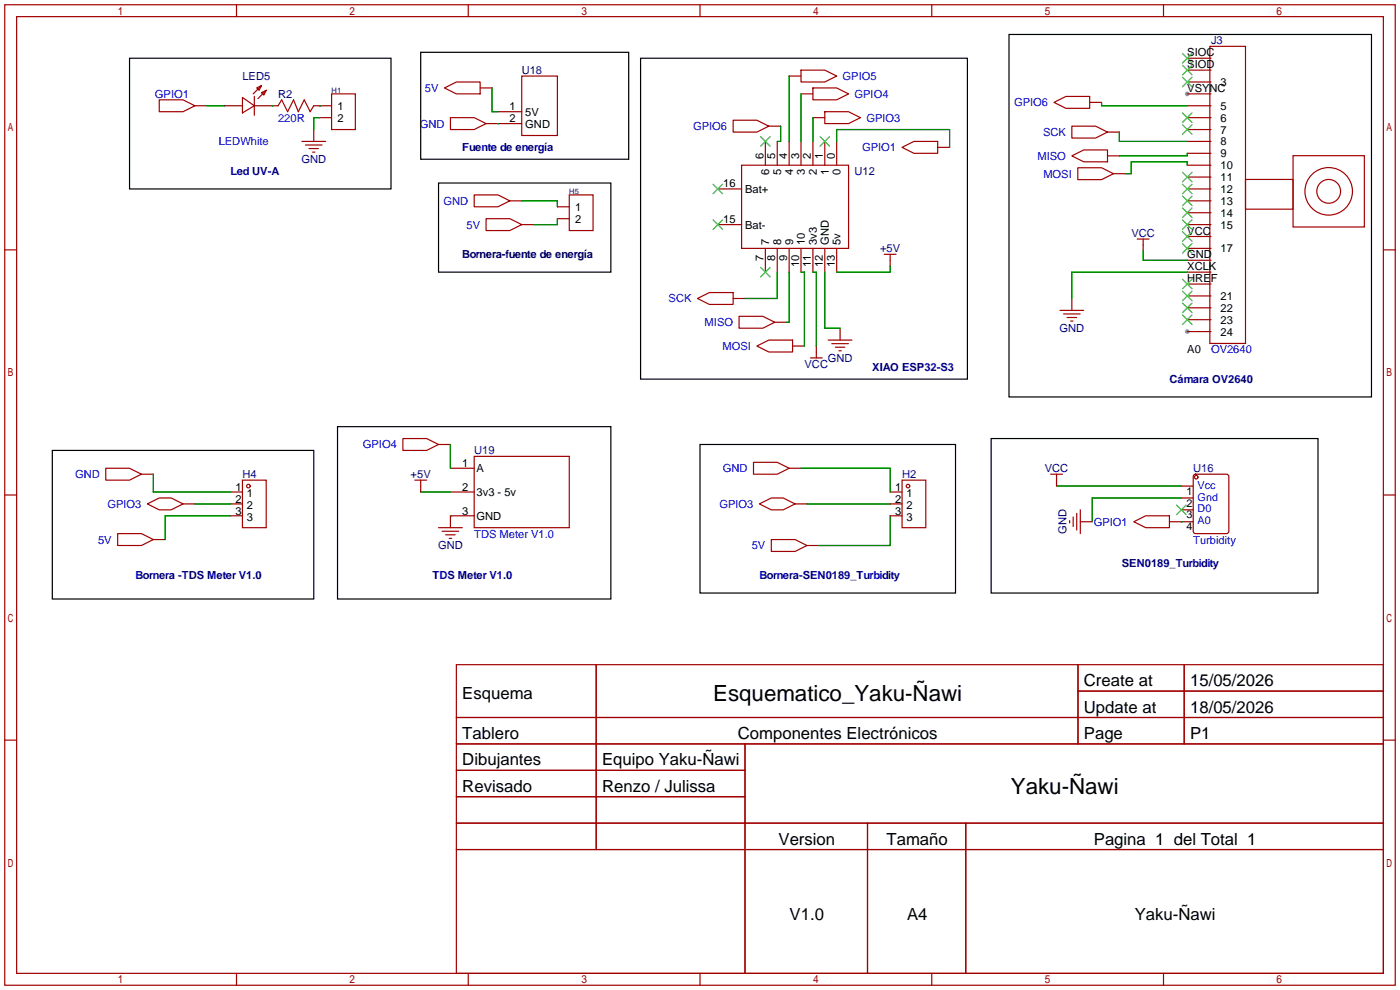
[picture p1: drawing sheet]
<svg xmlns="http://www.w3.org/2000/svg" width="299mm" height="212mm" viewBox="0 0 299 212" stroke-linecap="round" stroke-linejoin="round" font-family="sans-serif">
<g fill="#999">
<circle cx="253.7" cy="20.1" r=".51"/>
<circle cx="253.7" cy="70.9" r=".51"/>
</g>
<g fill="none" stroke="#a10000" stroke-width=".25">
<path d="M1 1h297.2v209.6h-297.2zM3.6 3.6h292.1v204.4h-292.1zM50.5 1v2.6M54.9 18.8l1-.5-.5 1zM55.9 19.8l1-.5-.5 1zM55.9 18.3l-1.8 1.8M56.9 19.3l-1.8 1.8M95 18.8l2.5-1.3h5.1v2.6h-5.1zM100.1 1v2.6M102.6 18.8h2.6M111.5 16.3h7.6v12.7h-7.6zM149.6 1v2.6"/>
<path d="M168.7 16.3h2.5M171.2 15h5.1l2.5 1.3-2.5 1.2h-5.1zM173.7 18.8h5.1l2.6 1.3-2.6 1.2h-5.1zM199.1 1v2.6M248.7 1v2.6M253.7 12.4h5.1M253.7 15h5.1M253.7 17.5h5.1M258.6 9.9h7.6v63.5h-7.6zM34 21.3h5.1l2.6 1.3-2.6 1.3h-5.1zM41.7 22.6h2.5M51.8 20.8l2.6 1.8-2.6 1.5z"/>
<path d="M54.4 20.6v4M58.2 22.6h1.2l.8-1.3 1.3 2.6 1.2-2.6 1.1 2.6 1.2-2.6 1.3 2.6 .8-1.3h3.8M64.5 30.2h5.1M65.3 31h3.5M66 31.8h2.1M66.8 32.5h.5M67.1 27.7v2.5M68.3 25.1h2.6M70.9 20.1h5v7.6h-5zM96.3 25.1h5l2.6 1.3-2.6 1.3h-5zM103.9 26.4h7.6M106.4 23.9h5.1"/>
<path d="M156.7 25.7h5.1l2.5 1.3-2.5 1.2h-5.1zM158.5 35.3h22.9v17.8h-22.9zM163.6 30.2v5.1M164.3 27h2.5M166.1 30.2v5.1M168.7 30.2v5.1M171.2 20.1h2.5M171.2 30.2v5.1M173.7 25.1h2.6M173.7 30.2v5.1M176.3 23.9h5.1l2.5 1.2-2.5 1.3h-5.1zM176.3 30.2v5.1"/>
<path d="M178.8 30.2v5.1M192.8 31.5l2.5-1.3h5.1v2.6h-5.1zM200.4 31.5h2.5M225.3 21.9l2.5-1.3h5.1v2.6h-5.1zM229.1 33.3l2.5-1.3h5.1v2.6h-5.1zM229.1 27h5.1l2.5 1.2-2.5 1.3h-5.1zM230.3 35.9h5.1l2.6 1.2-2.6 1.3h-5.1zM232.9 21.9h2.5M236.7 33.3h2.5M236.7 28.2h2.5M238 37.1h2.5M253.7 20.1h5.1"/>
<path d="M253.7 22.6h5.1M253.7 25.1h5.1M253.7 27.7h5.1M253.7 30.2h5.1M253.7 32.8h5.1M253.7 35.3h5.1M253.7 37.8h5.1M266.2 38.4h10.2v6.3h-10.2zM276.4 33.3h15.2v15.2h-15.2zM1 53.4h2.6M101.3 41.7h5.1l2.6 1.2-2.6 1.3h-5.1zM103.9 46.7h5.1l2.5 1.3-2.5 1.3h-5.1z"/>
<path d="M109 42.9h2.5M111.5 48h2.5M119.1 44.2h2.6M119.1 46.7h2.6M121.7 41.7h5v7.6h-5zM153.4 40.4h5.1M153.4 48h5.1M163.6 53.1v5.1M166.1 53.1v5.1M168.7 53.1v5.1M171.2 53.1v5.1M173.7 53.1v5.1"/>
<path d="M176.3 53.1v5.1M178.8 53.1v5.1M189 54.4h2.5M190.2 54.4v2.5M243 51.1h2.6M244.3 51.1v2.5M253.7 40.4h5.1M253.7 42.9h5.1M253.7 45.5h5.1M253.7 48h5.1M253.7 50.5h5.1M253.7 53.1h5.1"/>
<path d="M253.7 55.6h5.1M253.7 58.2h5.1M295.7 53.4h2.5M149.1 63.8l2.5-1.3h5.1v2.6h-5.1zM156.7 63.8h2.5M158 67.6h5l2.6 1.3-2.6 1.2h-5zM161.8 74l2.5-1.3h5.1v2.5h-5.1zM165.6 68.9h2.5M169.4 74h2.5M173.2 76.5h2.5M174.5 74v2.5M177 72.7h5.1"/>
<path d="M177.8 73.4h3.5M178.5 74.2h2.1M179.3 75h.5M179.5 70.1v2.6M226.5 66.3h5.1M227.3 67.1h3.6M228.1 67.9h2M228.8 68.6h.5M229.1 63.8v2.5M253.7 60.7h5.1M253.7 63.2h5.1M253.7 65.8h5.1"/>
<path d="M253.7 68.3h5.1M253.7 70.9h5.1M86.1 93.7h5.1l2.5 1.3-2.5 1.3h-5.1zM93.7 95h2.6M101.3 97.5h20.4v15.3h-20.4zM161 98.8h5.1l2.6 1.3-2.6 1.2h-5.1zM1 105.8h2.6M22.6 100.1h5.1l2.5 1.2-2.5 1.3h-5.1zM25.1 114h5.1l2.6 1.3-2.6 1.3h-5.1zM30.2 101.3h2.6M31.5 107.7l2.5-1.3h2.6l2.5 1.3-2.5 1.3h-2.6zM32.8 115.3h2.5"/>
<path d="M39.1 107.7h2.6M49.3 105.2h2.5M49.3 110.2h2.5M49.3 107.7h2.5M51.8 102.6h5.1v10.2h-5.1zM88.6 102.6h2.6M89.9 102.6v2.6M93.7 112.8h5.1M94.5 113.5h3.5M95.2 114.3h2.1M96 115.1h.5M96.3 100.1h5"/>
<path d="M96.3 105.2h5M101.3 110.2h-5v2.6M162.3 107.7l2.5-1.3h2.6l2.5 1.3-2.5 1.3h-2.6zM164.8 115.3h5.1l2.6 1.3-2.6 1.3h-5.1zM168.7 100.1h2.5M169.9 107.7h2.6M172.5 116.6h2.5M190.2 105.2h2.6M190.2 110.2h2.6M190.2 107.7h2.6M192.8 102.6h5.1v10.2h-5.1zM224.5 101.3h2.6"/>
<path d="M225.8 101.3v2.6M228.6 111.3v.5M229.4 110.5v2M230.1 109.7v3.6M230.9 111.5h2.5M230.9 109v5M242.3 111.5l2.6-1.3h5v2.6h-5zM249.9 111.5h2.6M295.7 105.8h2.5M1 158.2h2.6M97.5 142.1h198.2v65.9h-198.2zM97.5 153.3h198.2"/>
<path d="M97.5 159h198.2M127.4 142.1v39.5M159.2 159v49M230.4 142.1v16.9M230.4 147.7h65.3M253.1 142.1v16.9M295.7 158.2h2.5M97.5 164.6h61.7M97.5 175.9h198.2M97.5 170.3h61.7M185.4 175.9v32.1M206.4 175.9v32.1"/>
<path d="M97.5 181.6h198.2M50.5 208v2.6M100.1 208v2.6M149.6 208v2.6M199.1 208v2.6M248.7 208v2.6"/>
<circle cx="284" cy="40.9" r="2.54"/>
<circle cx="284" cy="40.9" r="5.1"/>
<circle cx="53.1" cy="103.9" r=".38"/>
<circle cx="194.1" cy="103.9" r=".38"/>
</g>
<g fill="none" stroke="#3c3" stroke-width=".25">
<path d="M252.7 11.4l2.1 2.1M252.7 14l2.1 2M252.7 16.5l2.1 2M254.8 11.4l-2.1 2.1M254.8 14l-2.1 2M254.8 16.5l-2.1 2M152.4 39.4l2 2M154.4 39.4l-2 2M162.6 29.2l2 2M164.6 29.2l-2 2M175.3 29.2l2 2M177.3 29.2l-2 2"/>
<path d="M252.7 24.1l2.1 2.1M252.7 26.7l2.1 2M252.7 36.8l2.1 2.1M252.7 39.4l2.1 2M254.8 24.1l-2.1 2.1M254.8 26.7l-2.1 2M254.8 36.8l-2.1 2.1M254.8 39.4l-2.1 2M152.4 47l2 2M154.4 47l-2 2M162.6 57.2l2 2M164.6 57.2l-2 2"/>
<path d="M252.7 41.9l2.1 2M252.7 44.4l2.1 2.1M252.7 47l2.1 2M252.7 49.5l2.1 2.1M252.7 52.1l2.1 2M252.7 59.7l2.1 2M254.8 41.9l-2.1 2M254.8 44.4l-2.1 2.1M254.8 47l-2.1 2M254.8 49.5l-2.1 2.1M254.8 52.1l-2.1 2M254.8 59.7l-2.1 2"/>
<path d="M252.7 62.2l2.1 2.1M252.7 64.8l2.1 2M252.7 67.3l2.1 2M254.8 62.2l-2.1 2.1M254.8 64.8l-2.1 2M254.8 67.3l-2.1 2M251.5 107.9l2 2.1M253.5 107.9l-2 2.1"/>
</g>
<g fill="none" stroke="#008700" stroke-width=".25">
<path d="M105.2 18.8v5.1h1.2M168.7 16.3v13.9M44.2 22.6h3.8M58.2 22.6h.1M68.3 22.6h.1M68.3 25.1h-1.2v2.6M106.4 26.4h.1M166.8 27v3.2h-.7M171.2 20.1v10.1M173.7 25.1v5.1M178.8 30.2v-2.5h24.1v3.8M235.4 21.9v.7h18.3"/>
<path d="M239.2 28.2v2h14.5M253.7 32.8v.5h-14.5M253.7 35.3v-.7h-11.9v2.5h-1.3M111.5 42.9h7.6v1.3M119.1 46.7v1.3h-5.1M166.1 58.2v5.6h-6.9M168.7 58.2v10.7h-.6M171.2 58.2h.7v15.8M173.7 58.2h.8v15.8M176.3 58.2v11.9h3.2M190.2 56.9v1.3h-11.4M244.3 53.6v2h9.4"/>
<path d="M253.7 58.2h-24.6v5.6M96.3 95v5.1M32.8 101.3v3.9h16.5M41.7 107.7h7.6M49.3 110.2h-14v5.1M89.9 105.2h6.4M96.3 110.2h.1M171.2 100.1h19v5.1M172.5 107.7h17.7M190.2 110.2v6.4h-15.2M225.8 103.9h26.7M252.5 111.5h.1"/>
<path d="M252.5 106.4h-19.1v5.1"/>
</g>
<path d="M27.7 12.4h55.9v28h-55.9zM89.9 11.2h44.5v22.8h-44.5zM136.9 12.4h69.9v68.6h-69.9zM215.6 7.4h77.5v77.4h-77.5zM93.7 39.1h36.9v19.1h-36.9zM11.2 96.3h55.9v31.7h-55.9zM72.1 91.2h58.5v36.8h-58.5zM149.6 95h54.6v31.7h-54.6zM211.8 93.7h69.9v33h-69.9z" fill="none" stroke="#000" stroke-width=".25"/>
<g fill="none" stroke="#870000" stroke-width=".25">
<path d="M48 22.6h3.8M54.4 22.6h3.8M252.5 103.9h2.5M252.5 106.4h2.5M252.5 109h2.5M252.5 111.5h2.5M255.1 101.6l.4-.3h6.6l.5 .3v11.9l-.2 .5h-6.9l-.4-.2z"/>
<circle cx="255.7" cy="102" r=".38"/>
</g>
<g font-size="4.8">
<text x="152.4" y="149.9">Esquematico_Yaku-Ñawi</text>
<text x="216.1" y="169.6">Yaku-Ñawi</text>
</g>
<g font-size="3.6">
<text x="98.8" y="149.5">Esquema</text>
<text x="231.7" y="146.7">Create at</text>
<text x="254.4" y="146.7">15/05/2026</text>
<text x="231.7" y="152.3">Update at</text>
<text x="254.4" y="152.3">18/05/2026</text>
<text x="98.8" y="158">Tablero</text>
<text x="157.7" y="158">Componentes Electrónicos</text>
<text x="231.7" y="158">Page</text>
<text x="254.4" y="158">P1</text>
<text x="98.8" y="163.6">Dibujantes</text>
<text x="128.7" y="163.6">Equipo Yaku-Ñawi</text>
<text x="98.8" y="169.2">Revisado</text>
<text x="128.7" y="169.2">Renzo / Julissa</text>
<text x="166.4" y="180.5">Version</text>
<text x="189.5" y="180.5">Tamaño</text>
<text x="233.8" y="180.5">Pagina 1 del Total 1</text>
<text x="168.8" y="196.6">V1.0</text>
<text x="193.8" y="196.6">A4</text>
<text x="242.5" y="196.6">Yaku-Ñawi</text>
</g>
<g font-size="2.4" fill="#000080">
<text x="258.8" y="9.5">J3</text>
<text x="51.8" y="17.1">LED5</text>
<text x="111.5" y="15.8">U18</text>
<text x="59.4" y="20.9">R2</text>
<text x="64.4" y="34.9">GND</text>
<text x="182.6" y="37.4">U12</text>
<text x="188.1" y="53.9">+5V</text>
<text x="241.8" y="50.7">VCC</text>
<text x="226.4" y="71">GND</text>
<text x="176.9" y="77.3">GND</text>
<text x="172" y="78.6">VCC</text>
<text x="101.3" y="97.1">U19</text>
<text x="223.3" y="100.9">VCC</text>
<text x="255" y="100.9">U16</text>
<text x="51.8" y="102.2">H4</text>
<text x="87.8" y="102.2">+5V</text>
<text x="192.8" y="102.2">H2</text>
<text x="93.6" y="117.4">GND</text>
<text x="227.9" y="114.2" transform="rotate(-90 227.9 114.2)">GND</text>
</g>
<g font-size="2.4" fill="#00f">
<text x="180.1" y="17.1">GPIO5</text>
<text x="33.1" y="20.9">GPIO1</text>
<text x="90.8" y="19.6">5V</text>
<text x="182.6" y="20.9">GPIO4</text>
<text x="216.7" y="22.7">GPIO6</text>
<text x="59.4" y="26">220R</text>
<text x="89.7" y="27.3">GND</text>
<text x="148.1" y="27.8">GPIO6</text>
<text x="185.2" y="26">GPIO3</text>
<text x="222.9" y="29.1">SCK</text>
<text x="46.7" y="31.1">LEDWhite</text>
<text x="184.2" y="32.3">GPIO1</text>
<text x="221.7" y="34.2">MISO</text>
<text x="223" y="38">MOSI</text>
<text x="94.8" y="43.8">GND</text>
<text x="99.7" y="48.9">5V</text>
<text x="142.9" y="64.6">SCK</text>
<text x="150.6" y="69.7">MISO</text>
<text x="154.4" y="74.8">MOSI</text>
<text x="258.8" y="75.5">OV2640</text>
<text x="77.6" y="95.8">GPIO4</text>
<text x="154.5" y="100.9">GND</text>
<text x="16" y="102.2">GND</text>
<text x="22.9" y="108.5">GPIO3</text>
<text x="153.8" y="108.5">GPIO3</text>
<text x="233.8" y="112.4">GPIO1</text>
<text x="21" y="116.2">5V</text>
<text x="101.3" y="114.9">TDS Meter V1.0</text>
<text x="160.7" y="117.4">5V</text>
<text x="255" y="116.2">Turbidity</text>
</g>
<g font-size="2.4">
<text x="253.7" y="12">SIOC</text>
<text x="253.7" y="14.6">SIOD</text>
<text x="72.1" y="23.4">1</text>
<text x="108.9" y="23.5">1</text>
<text x="253.7" y="19.6">VSYNC</text>
<text x="260.9" y="18.4">3</text>
<text x="260.9" y="23.5">5</text>
<text x="72.1" y="26">2</text>
<text x="108.9" y="26">2</text>
<text x="112.3" y="24.7">5V</text>
<text x="112.3" y="27.3">GND</text>
<text x="260.9" y="26">6</text>
<text x="260.9" y="28.5">7</text>
<text x="163.2" y="34" transform="rotate(-90 163.2 34)">6</text>
<text x="165.7" y="34" transform="rotate(-90 165.7 34)">5</text>
<text x="168.2" y="34" transform="rotate(-90 168.2 34)">4</text>
<text x="170.8" y="34" transform="rotate(-90 170.8 34)">3</text>
<text x="173.3" y="34" transform="rotate(-90 173.3 34)">2</text>
<text x="175.9" y="34" transform="rotate(-90 175.9 34)">1</text>
<text x="178.4" y="34" transform="rotate(-90 178.4 34)">0</text>
<text x="260.9" y="31.1">8</text>
<text x="260.9" y="33.6">9</text>
<text x="154.6" y="40">16</text>
<text x="159.3" y="41.2">Bat+</text>
<text x="164.4" y="37.4" transform="rotate(-90 164.4 37.4)">6</text>
<text x="167" y="37.4" transform="rotate(-90 167 37.4)">5</text>
<text x="169.5" y="37.4" transform="rotate(-90 169.5 37.4)">4</text>
<text x="172" y="37.4" transform="rotate(-90 172 37.4)">3</text>
<text x="174.6" y="37.4" transform="rotate(-90 174.6 37.4)">2</text>
<text x="177.1" y="37.4" transform="rotate(-90 177.1 37.4)">1</text>
<text x="179.7" y="37.4" transform="rotate(-90 179.7 37.4)">0</text>
<text x="260.9" y="36.2">10</text>
<text x="260.9" y="38.7">11</text>
<text x="260.9" y="41.2">12</text>
<text x="122.9" y="45">1</text>
<text x="122.9" y="47.6">2</text>
<text x="154.6" y="47.6">15</text>
<text x="260.9" y="43.8">13</text>
<text x="260.9" y="46.3">14</text>
<text x="159.3" y="48.9">Bat-</text>
<text x="164.4" y="52.3" transform="rotate(-90 164.4 52.3)">7</text>
<text x="167" y="52.3" transform="rotate(-90 167 52.3)">8</text>
<text x="169.5" y="52.3" transform="rotate(-90 169.5 52.3)">9</text>
<text x="172" y="52.3" transform="rotate(-90 172 52.3)">10</text>
<text x="174.6" y="52.3" transform="rotate(-90 174.6 52.3)">3v3</text>
<text x="177.1" y="52.3" transform="rotate(-90 177.1 52.3)">GND</text>
<text x="179.7" y="52.3" transform="rotate(-90 179.7 52.3)">5v</text>
<text x="253.7" y="50.1">VCC</text>
<text x="260.9" y="48.9">15</text>
<text x="260.9" y="53.9">17</text>
<text x="163.2" y="55.7" transform="rotate(-90 163.2 55.7)">7</text>
<text x="165.7" y="55.7" transform="rotate(-90 165.7 55.7)">8</text>
<text x="168.2" y="55.7" transform="rotate(-90 168.2 55.7)">9</text>
<text x="170.8" y="57" transform="rotate(-90 170.8 57)">10</text>
<text x="173.3" y="57" transform="rotate(-90 173.3 57)">11</text>
<text x="175.9" y="57" transform="rotate(-90 175.9 57)">12</text>
<text x="178.4" y="57" transform="rotate(-90 178.4 57)">13</text>
<text x="253.7" y="55.2">GND</text>
<text x="253.7" y="57.7">XCLK</text>
<text x="253.7" y="60.3">HREF</text>
<text x="260.9" y="64.1">21</text>
<text x="260.9" y="66.6">22</text>
<text x="260.9" y="69.2">23</text>
<text x="260.9" y="71.7">24</text>
<text x="253.7" y="75.5">A0</text>
<text x="98.8" y="99.9">1</text>
<text x="101.9" y="100.9">A</text>
<text x="50.4" y="105">1</text>
<text x="50.4" y="107.5">2</text>
<text x="52.8" y="106.2">1</text>
<text x="98.8" y="105">2</text>
<text x="101.9" y="106">3v3 - 5v</text>
<text x="191.3" y="105">1</text>
<text x="191.3" y="107.5">2</text>
<text x="193.7" y="106.2">1</text>
<text x="50.4" y="110">3</text>
<text x="52.8" y="108.8">2</text>
<text x="52.8" y="111.3">3</text>
<text x="98.8" y="110">3</text>
<text x="101.9" y="111.1">GND</text>
<text x="191.3" y="110">3</text>
<text x="193.7" y="108.8">2</text>
<text x="193.7" y="111.3">3</text>
</g>
<g font-size="2.4" fill="#009">
<text x="98.8" y="32.3">Fuente de energía</text>
<text x="49.3" y="37.4">Led UV-A</text>
<text x="186.4" y="79.3">XIAO ESP32-S3</text>
<text x="249.9" y="81.9">Cámara OV2640</text>
<text x="29" y="123.8">Bornera -TDS Meter V1.0</text>
<text x="92.5" y="123.8">TDS Meter V1.0</text>
<text x="162.3" y="123.8">Bornera-SEN0189_Turbidity</text>
<text x="239.8" y="121.2">SEN0189_Turbidity</text>
</g>
<text font-size="2.4" fill="#006" x="98.8" y="55.2">Bornera-fuente de energía</text>
<g font-size="2.3">
<text x="253.6" y="105.7">1</text>
<text x="253.6" y="108.2">2</text>
<text x="253.6" y="110.8">3</text>
<text x="253.6" y="113.3">4</text>
</g>
<g font-size="2.3" fill="#00f">
<text x="256" y="104.4">Vcc</text>
<text x="256" y="107">Gnd</text>
<text x="256" y="109.5">D0</text>
<text x="256" y="112.1">A0</text>
</g>
<g font-size="1.6" fill="#000080">
<text x="70.9" y="19.8">H1</text>
<text x="121.7" y="41.4">H5</text>
</g>
</svg>
